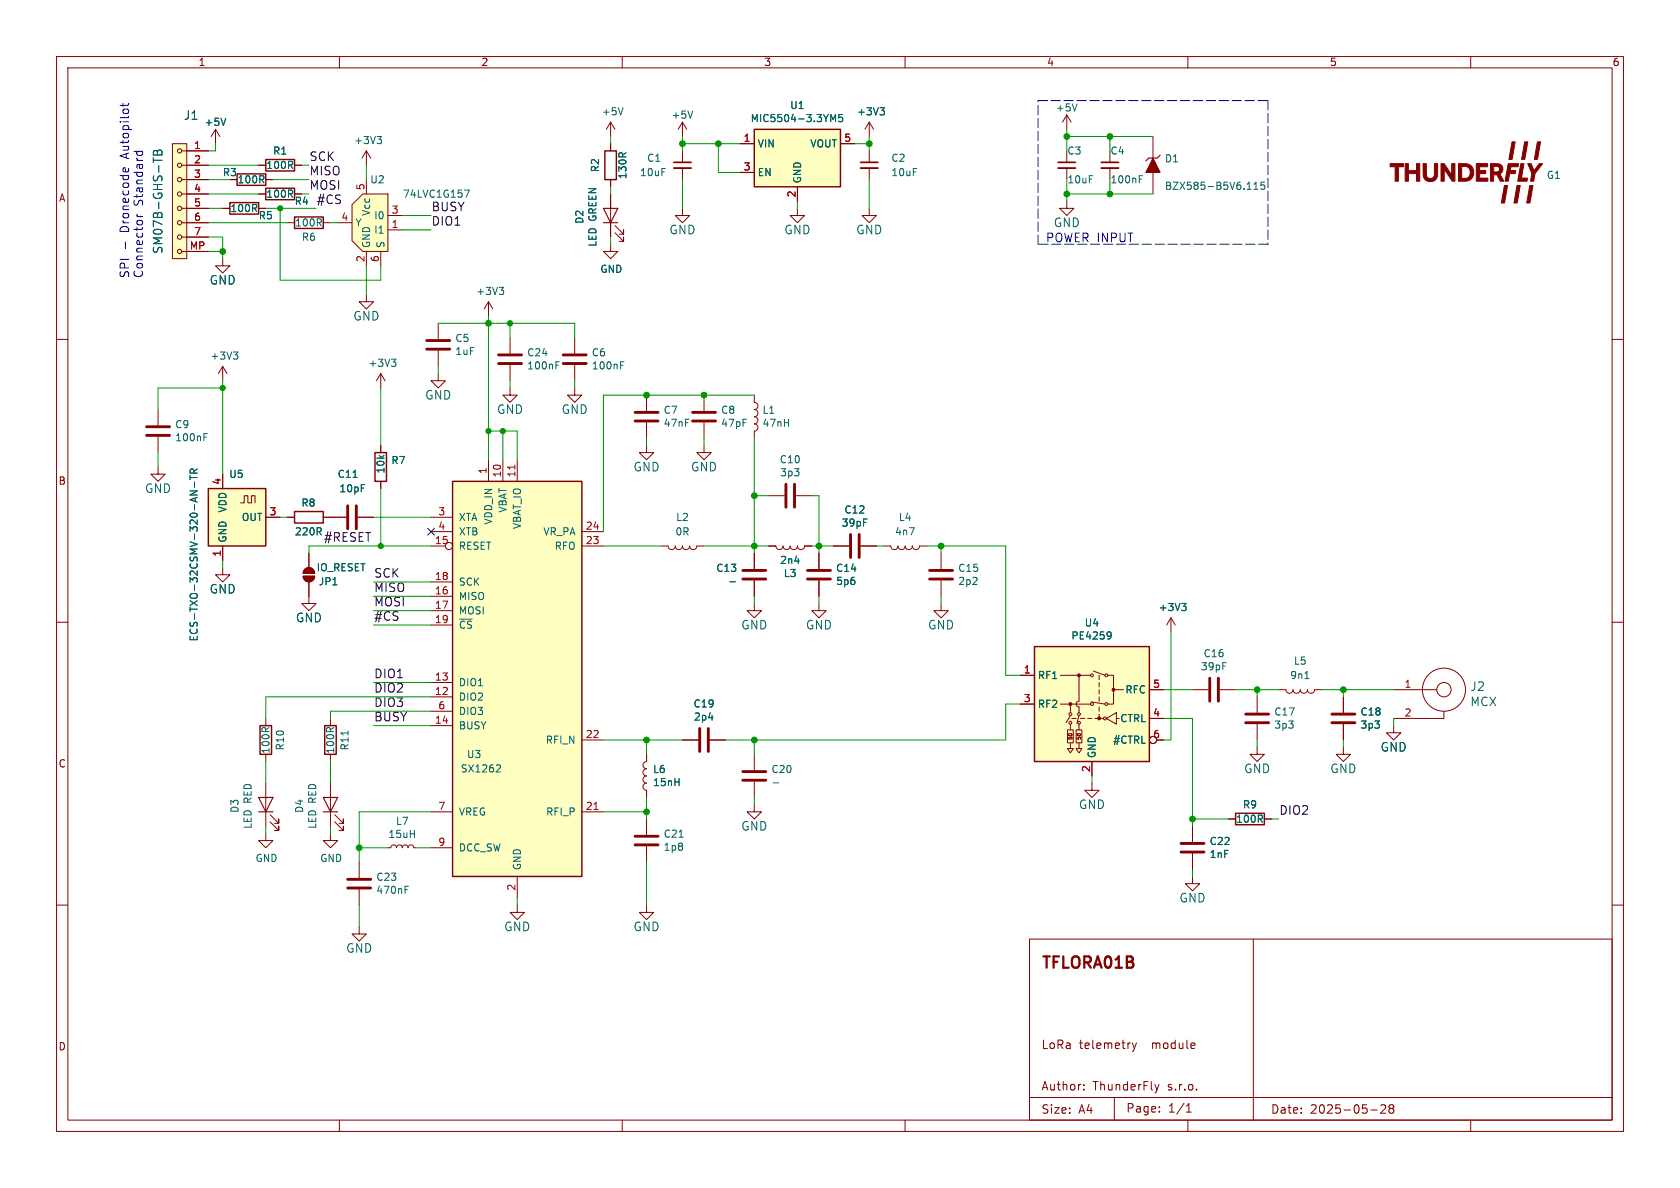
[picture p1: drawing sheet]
<svg xmlns="http://www.w3.org/2000/svg" width="297mm" height="210mm" viewBox="0 0 297 210" stroke-linecap="round" stroke-linejoin="round" font-family="sans-serif">
<g fill="none" stroke="#840000" stroke-width=".18">
<path d="M10 10h277v190h-277zM12 12h273v186h-273zM60 10v2M110 10v2M160 10v2M210 10v2M260 10v2M107.9 21.6l-.7 1.3M107.9 21.6l.8 1.3M107.9 21.6v2.5M120.6 21.6l-.7 1.3M120.6 21.6l.8 1.3"/>
<path d="M120.6 21.6v2.5M10 60h2M285 60h2M54.6 97.8v2.5M135.9 96.5h1.3a.64 .64 0 0 0 .6 .7 .64 .64 0 0 0 .6-.7 .64 .64 0 0 0 .7 .7 .64 .64 0 0 0 .6-.7 .64 .64 0 0 0 .6 .7 .64 .64 0 0 0 .7-.7 .64 .64 0 0 0 .6 .7 .64 .64 0 0 0 .6-.7h1.3M135.9 87.6h2.8M140.7 87.6h2.8M144.8 97.8v2.8M10 110h2M53.6 101.9h2a1.02 1.02 0 0 1-1 1 1.02 1.02 0 0 1-1-1zM53.9 100.6a1.02 1.02 0 0 1 1.1-.2 1.02 1.02 0 0 1 .6 .9h-2zM54.6 102.9v3.8h1.3l-1.3 1.3-1.3-1.3h1.3"/>
<path d="M144.8 106.7v1.3h1.2l-1.2 1.2-1.3-1.2h1.3M144.8 102.6v2.8M285 110h2M63.5 152.4v2.8M63.5 157.2v2.8M10 160h2M63.5 163.8v1.3h1.3l-1.3 1.3-1.3-1.3h1.3M91.4 160v1.3h1.3l-1.3 1.3-1.2-1.3h1.2M182 166h103v32h-103zM221.6 166v32M285 160h2M60 198v2"/>
<path d="M110 198v2M160 198v2M182 194h103M191.6 192.6v.1M191.6 191.8v.1M197 194v4M200.2 184.4l.3 1M200.5 185.4l-.1 .3-.2 .2M200.9 184.4l-.4 1M204.2 191.7l.3 1M204.5 192.7l-.1 .4M204.9 191.7l-.4 1"/>
<path d="M205 196.5v.1M205 195.7v.1M209.7 196.6h.9M209.7 195.5l.5-.4v1.5M210 198v2M242.3 196.2h1.2M244.1 195.4l.6-.1 .2 .1 .1 .3-1 1.1h1M245.8 195.9l-.3-.2 .3-.4 .5 .1 .1 .2-.3 .3M245.8 195.9l-.3 .3 .1 .5 .2 .1 .5-.1 .1-.2-.1-.4-.2-.2M245.8 195.9h.3M260 198v2"/>
</g>
<path d="M138.9 85.6v4.1M140.5 85.6v4.1M142.7 100.8h4.1M142.7 102.4h4.1M61.5 155.4h4M61.5 157h4" fill="none" stroke="#840000" stroke-width=".51"/>
<g fill="#840000" stroke="#840000" stroke-width=".18">
<path d="M53.9 100.6a1.02 1.02 0 0 1 1.1-.2 1.02 1.02 0 0 1 .6 .9h-2z"/>
<path d="M53.6 101.9h2a1.02 1.02 0 0 1-1 1 1.02 1.02 0 0 1-1-1z"/>
</g>
<path d="M110.1 19l-.4 1.3M122.5 19.6l-.5 1.3M71.6 157.3h.4M71.6 156.7h.6" fill="none" stroke="#006464" stroke-width=".18"/>
<path d="M36.8 86.4h10.2v10.1h-10.2z" fill="#ffffc2"/>
<path d="M106.9 26.7h2.1v5.1h-2.1zM36.8 86.4h10.2v10.1h-10.2zM46 128.3h2v5.1h-2zM57.4 128.3h2v5.1h-2zM218.4 143.8h5.1v2h-5.1z" fill="none" stroke="#840000" stroke-width=".25"/>
<g fill="none" stroke="#840000" stroke-width=".18">
<path d="M107.9 25.4v1.3M107.9 31.8v1.2M107.9 34.3v7.6M108.7 39.9l1.5 1.5v-.8v.8h-.7M120.6 36.8v1.3h1.3l-1.3 1.3-1.2-1.3h1.2M120.6 26.7v2M120.6 29.7v2.1M86.4 53.3l-.8 1.3M86.4 53.3l.7 1.3M86.4 53.3v2.6M90.2 59.7v2.8M107.9 43.2v1.3h1.3l-1.3 1.2-1.2-1.2h1.2"/>
<path d="M108.7 41.1l1.5 1.6v-.8v.8h-.7M90.2 68.6v1.3h1.2l-1.2 1.2-1.3-1.2h1.3M90.2 64.5v2.8M39.4 83.8v2.6M39.4 96.5v2.6M42.5 88.9h.7v-1.3h.6v1.3h.6v-1.3h.7v1.3M47 91.4h2.5M116.8 96.5h1.3a.64 .64 0 0 0 .6 .7 .64 .64 0 0 0 .7-.7 .64 .64 0 0 0 .6 .7 .64 .64 0 0 0 .6-.7 .64 .64 0 0 0 .7 .7 .64 .64 0 0 0 .6-.7 .64 .64 0 0 0 .7 .7 .64 .64 0 0 0 .6-.7h1.3M39.4 100.3v1.3h1.2l-1.2 1.3-1.3-1.3h1.3M207 109.2l-.8 1.3M207 109.2l.8 1.3M207 109.2v2.6"/>
<path d="M47 127v1.3M47 133.4v1.2M47 138.4v7.7M58.4 127v1.3M58.4 133.4v1.2M58.4 138.4v7.7M114.3 137.2a.64 .64 0 0 0-.6 .6 .64 .64 0 0 0 .6 .6 .63 .63 0 0 0-.6 .7 .63 .63 0 0 0 .6 .6v1.3M114.3 133.4v1.2a.64 .64 0 0 0-.6 .7 .64 .64 0 0 0 .6 .6 .63 .63 0 0 0-.6 .6 .63 .63 0 0 0 .6 .7M120.6 130.8h2.8M125.5 130.8h2.8M210.8 121.9h2.8M215.6 121.9h2.8"/>
<path d="M222.2 132.1v1.3h1.3l-1.3 1.2-1.2-1.2h1.2M222.2 123.2v2.8M222.2 128v2.8M226.1 121.9h1.2a.64 .64 0 0 0 .7 .7 .64 .64 0 0 0 .6-.7 .64 .64 0 0 0 .6 .7 .64 .64 0 0 0 .7-.7 .64 .64 0 0 0 .6 .7 .64 .64 0 0 0 .6-.7 .64 .64 0 0 0 .7 .7 .64 .64 0 0 0 .6-.7h1.3M237.5 132.1v1.3h1.3l-1.3 1.2-1.3-1.2h1.3M237.5 123.2v2.8M237.5 128v2.8M246.4 128.3v1.2h1.2l-1.2 1.3-1.3-1.3h1.3M246.4 121.9h7.6M255.3 125.7v1.3h-8.9M47 147.3v1.3h1.3l-1.3 1.3-1.3-1.3h1.3M47.8 145.3l1.5 1.5v-.7v.7h-.8"/>
<path d="M47.8 144l1.5 1.5v-.7v.7h-.8M58.4 147.3v1.3h1.3l-1.3 1.3-1.3-1.3h1.3M59.2 145.3l1.5 1.5v-.7v.7h-.8M59.2 144l1.5 1.5v-.7v.7h-.8M114.3 144.8v2.8M114.3 149.6v2.8M210.8 154.9v1.3h1.3l-1.3 1.3-1.3-1.3h1.3M210.8 146.1v2.7M210.8 150.9v2.8M217.2 144.8h1.2M223.5 144.8h1.3M114.3 160v1.3h1.3l-1.3 1.3-1.3-1.3h1.3"/>
<circle cx="255.3" cy="121.9" r="1.27"/>
<circle cx="255.3" cy="121.9" r="3.8"/>
</g>
<g fill="none" stroke="#006464" stroke-width=".18">
<path d="M88.3 50.8h.7l-.4 .5M88.8 51.3l.2 .2v.3l-.2 .3M98.3 64.6h.4M98.3 64h.6M33.6 86.8h1.3l-1.3 .7h1.3M33.6 84.1v.7M33.6 84.4h1.3M34.3 83.6l-.1-.6-.2-.1-.3 .1-.1 .6h1.3M34.4 85.2v1M34.9 82.9l-.6 .4M208.9 106.7h.8l-.4 .5M209.4 107.2l.3 .2v.3l-.3 .2"/>
<path d="M230.7 120h.7M61.5 129.2v.7M120.1 148h.7"/>
</g>
<g fill="none" stroke="#840000" stroke-width=".51">
<path d="M88.1 62.7h4.1M88.1 64.3h4.1M213.9 119.9v4.1M215.4 119.9v4.1M123.7 128.8v4M125.2 128.8v4M220.2 127.8h4.1M220.2 126.2h4.1M235.5 127.8h4M235.5 126.2h4M112.3 147.8h4M112.3 149.4h4"/>
<path d="M208.8 149.1h4.1M208.8 150.6h4.1"/>
</g>
<path d="M106.7 36.8h2.5l-1.3 2.6zM106.7 39.4h2.5M45.7 141h2.6l-1.3 2.5zM45.7 143.5h2.6M57.1 141h2.6l-1.3 2.5zM57.1 143.5h2.6" fill="none" stroke="#840000" stroke-width=".2"/>
<path d="M119.1 28.7h3.1" fill="none" stroke="#840000" stroke-width=".3"/>
<path d="M119.1 29.7h3.1" fill="none" stroke="#840000" stroke-width=".33"/>
<path d="M182.9 114.3h20.3v20.3h-20.3z" fill="#ffffc2"/>
<path d="M41.9 30.7h5.1v2.1h-5.1zM47 28.2h5.1v2h-5.1zM52.1 90.4h5v2.1h-5zM66.3 80h2v5.1h-2zM182.9 114.3h20.3v20.3h-20.3z" fill="none" stroke="#840000" stroke-width=".25"/>
<g fill="none" stroke="#840000" stroke-width=".18">
<path d="M45.7 29.2h1.3M47 31.8h1.3M52.1 29.2h1.2M141 36.8v1.3h1.2l-1.2 1.3-1.3-1.3h1.3M153.7 36.8v1.3h1.2l-1.2 1.3-1.3-1.3h1.3M153.7 21.6l-.8 1.3M153.7 21.6l.7 1.3M153.7 21.6v2.5M196.2 26.7v2M196.2 29.7v2.1M203.8 24.1v3.8M203.8 30.5v3.8"/>
<path d="M101.6 59.7v2.8M67.3 78.7v1.3M101.6 64.5v2.8M114.3 78.7v1.3h1.3l-1.3 1.3-1.3-1.3h1.3M124.5 78.7v1.3h1.2l-1.2 1.3-1.3-1.3h1.3M124.5 69.9v2.7M124.5 74.7v2.8M133.3 69.9v1.2a.64 .64 0 0 1 .7 .7 .64 .64 0 0 1-.7 .6 .64 .64 0 0 1 .7 .6 .64 .64 0 0 1-.7 .7 .64 .64 0 0 1 .7 .6 .64 .64 0 0 1-.7 .6M133.3 74.9a.64 .64 0 0 1 .7 .7 .64 .64 0 0 1-.7 .6v1.3M50.8 91.4h1.3M57.1 91.4h4.1M63.2 91.4h2.8"/>
<path d="M67.3 85.1v1.3M133.3 97.8v2.8M147.3 96.5h2.8M152.1 96.5h2.8M156.2 96.5h1.3a.64 .64 0 0 0 .6 .7 .64 .64 0 0 0 .6-.7 .64 .64 0 0 0 .7 .7 .64 .64 0 0 0 .6-.7 .64 .64 0 0 0 .7 .7 .64 .64 0 0 0 .6-.7 .64 .64 0 0 0 .6 .7 .64 .64 0 0 0 .7-.7h1.2M166.4 97.8v2.8M133.3 106.7v1.3h1.3l-1.3 1.2-1.2-1.2h1.2M133.3 102.6v2.8M166.4 106.7v1.3h1.2l-1.2 1.2-1.3-1.2h1.3M166.4 102.6v2.8M180.3 119.4h2.6M187.5 119.4h5.3"/>
<path d="M190.8 119.4v4.6l-.4 .1-.1 .4 .1 .3 .4 .2v1M193.3 118.6l2 .8M194.3 119.4v.7M195.8 119.4h1v5.1h-1M133.3 133.4v2.7M133.3 138.2v2.8M180.3 124.5h2.6M187.5 124.5h5.3M188.7 129h1v2.3h-1zM189.2 131.3v1h.5l-.5 .8-.5-.8h.5M189.2 124.5v1.5M189.2 128v1"/>
<path d="M189.2 126.5l-.7 1.3M189.5 127h.7M190.2 129h1.1v2.3h-1.1zM190.8 131.3v1h.5l-.5 .8-.6-.8h.6M190.8 128v1M190.8 126.5l-.4 1.4M191 127h.8M192.3 127h.7M192.9 124.1l2.4 .4M193 138.4v1.3h1.3l-1.3 1.3-1.2-1.3h1.2M193 134.6v2.6M193.5 127h1.6"/>
<path d="M194.3 120.7v.7M194.3 121.9v.8M194.3 123.2v.8M194.3 125v.7M194.3 126.2v.8M195.6 127l1.8-1v2zM196.8 121.9h1.8M197.4 127h.5M203.2 127h2.5M203.2 121.9h2.5M204.5 130.8h1.2M133.3 142.2v1.3h1.3l-1.3 1.3-1.2-1.3h1.2"/>
<circle cx="193" cy="119.4" r=".25"/>
<circle cx="195.6" cy="119.4" r=".25"/>
<circle cx="189.2" cy="127.8" r=".25"/>
<circle cx="189.2" cy="126.2" r=".25"/>
<circle cx="190.8" cy="127.8" r=".25"/>
<circle cx="190.8" cy="126.2" r=".25"/>
<circle cx="193" cy="124.5" r=".25"/>
<circle cx="195.3" cy="127" r=".25"/>
<circle cx="195.6" cy="124.5" r=".25"/>
<circle cx="203.8" cy="130.8" r=".63"/>
</g>
<g fill="#840000" stroke="#840000" stroke-width=".18">
<path d="M203.8 27.9l1.3 2.6h-2.5z"/>
<circle cx="196.8" cy="121.9" r=".25"/>
<circle cx="194.3" cy="127" r=".25"/>
<circle cx="190.8" cy="119.4" r=".25"/>
<circle cx="189.2" cy="124.5" r=".25"/>
</g>
<g fill="none" stroke="#006464" stroke-width=".18">
<path d="M155.6 19h.7l-.4 .5M156.1 19.5l.2 .3v.3l-.2 .2M201.4 31.7h.4M201.4 31.1h.6M220.5 33.5h.7M221.7 33.5h.7M221.7 32.6l.3-.4v1.3M223.6 32.2h-.7v.6l.2-.1h.4l.1 .2v.5l-.2 .1-.5-.1M109.7 64.6h.4M109.7 64h.6M62.4 84.4h.7M129 102.8h1"/>
<path d="M195.9 111.7l.5 .1a.84 .84 0 0 1-.3 1.2M196.4 112.2l-.2 .3h-.3M136.7 138.4h1"/>
</g>
<g fill="none" stroke="#840000" stroke-width=".51">
<path d="M99.6 62.7h4M99.6 64.3h4M122.4 72.9h4.1M122.4 74.4h4.1M61.5 89.4v4.1M63 89.4v4.1M150.4 94.5v4.1M151.9 94.5v4.1M131.3 100.8h4.1M131.3 102.4h4.1M164.3 100.8h4.1M164.3 102.4h4.1"/>
<path d="M131.3 136.4h4.1M131.3 137.9h4.1"/>
</g>
<path d="M194.7 28.7h3" fill="none" stroke="#840000" stroke-width=".3"/>
<path d="M194.7 29.7h3" fill="none" stroke="#840000" stroke-width=".33"/>
<path d="M205.1 27.4l-.5 .5h-1.5l-.5 .5" fill="none" stroke="#840000" stroke-width=".2"/>
<path d="M133.3 22.9h15.3v10.1h-15.3z" fill="#ffffc2"/>
<path d="M40.6 35.8h5.1v2h-5.1zM47 33.3h5.1v2h-5.1zM133.3 22.9h15.3v10.1h-15.3z" fill="none" stroke="#840000" stroke-width=".25"/>
<g fill="none" stroke="#840000" stroke-width=".18">
<path d="M39.4 36.8h1.2M45.7 34.3h1.3M45.7 36.8h1.3M52.1 34.3h1.2M64.8 26.7l-.8 1.2M64.8 26.7l.7 1.2M64.8 26.7v2.5M130.8 25.4h2.5M130.8 30.5h2.5M141 33v2.6M148.6 25.4h2.5M39.4 45.7v1.3h1.2l-1.2 1.3-1.3-1.3h1.3"/>
<path d="M64.8 52.1v1.2h1.2l-1.2 1.3-1.3-1.3h1.3M27.9 72.4v2.8M27.9 77.2v2.8M39.4 64.8l-.8 1.2M39.4 64.8l.7 1.2M39.4 64.8v2.5M27.9 82.6v1.2h1.3l-1.3 1.3-1.2-1.3h1.2"/>
</g>
<path d="M66.7 24.1h.7l-.4 .5M67.2 24.6l.2 .3v.3l-.2 .2M146.9 20.2l.4 .9 .4-.9v1.3M148.9 20.2h-.6v.6l.1-.1 .5 .1 .1 .2-.1 .4-.2 .1-.4-.1M36.1 77.3h.4M36.1 76.7h.6M41.3 62.2h.7l-.4 .5M41.8 62.7l.2 .3v.3l-.2 .2" fill="none" stroke="#006464" stroke-width=".18"/>
<g fill="#840000" stroke="#840000" stroke-width=".18">
<path d="M245.8 28.9h2.3v.6h-.9v2.5h-.6v-2.5h-.8z"/>
<path d="M248.4 28.9h.6v1.3h1.4v-1.3h.6v3.1h-.6v-1.3h-1.4v1.3h-.6z"/>
<path d="M251.6 28.9h.6v1.5a.78 .78 0 0 0 .3 1 .78 .78 0 0 0 1-.2l.1-2.3h.6v1.2a1.52 1.52 0 0 1-1.3 2 1.52 1.52 0 0 1-1.3-2z"/>
<path d="M254.8 28.9h.5l1.3 2v-2h.6v3.1h-.5l-1.4-2.1v2.1h-.5z"/>
<path d="M257.8 28.9h.7a1.61 1.61 0 0 1 2 1.6 1.61 1.61 0 0 1-2 1.5h-.7v-.5h1a1.05 1.05 0 0 0 1.1-1 1.05 1.05 0 0 0-1.1-1.1h-.4v2.1h-.6z"/>
<path d="M261 28.9h2v.6h-1.4v.6h1.1v.6h-1.1v.8h1.4v.5h-2z"/>
<path d="M263.5 28.9h.6a1.12 1.12 0 0 1 1.6 1.2l-.5 .6 .7 1.3h-.7l-.6-1.1h-.5v1.1h-.6v-2.6h.6v1a.69 .69 0 0 0 1-.7 .79 .79 0 0 0-1-.3h-.6z"/>
<path d="M266 32.8h.5l-.5 2.9a.2 .2 0 0 1-.1 .2 .2 .2 0 0 1-.2 0h-.3z"/>
<path d="M266.6 28.9h1.9l-.1 .6h-1.3l-.1 .6 1 .1-.1 .5h-1l-.2 .8a.44 .44 0 0 1-.1 .5 .44 .44 0 0 1-.5 0z"/>
<path d="M267.3 25.1h.6l-.6 3.1h-.5z"/>
<path d="M268.2 32.8h.6l-.6 3.1h-.5z"/>
<path d="M269.5 25.1h.6l-.5 3.1h-.6z"/>
<path d="M268.9 28.9h.5l-.4 2.6h1v.5h-1.7z"/>
<path d="M270.4 32.8h.6l-.5 3.1h-.6z"/>
<path d="M270.1 28.9h.6l.5 1.2 .9-1.2h.6l-.3 .4a3.6 3.6 0 0 0-1.1 2l-.2 .7h-.5l.2-1.3z"/>
<path d="M271.8 25.1h.6l-.5 2.6a.42 .42 0 0 1-.1 .5 .42 .42 0 0 1-.5 0z"/>
</g>
<path d="M25.9 75.4h4.1M25.9 77h4.1" fill="none" stroke="#840000" stroke-width=".51"/>
<path d="M62.2 36.2l1.9-1.9h4.5v10.2h-4.5l-1.9-2z" fill="#ffffc2"/>
<path d="M59.7 39.4h2.5M62.2 36.2l1.9-1.9h4.5v10.2h-4.5l-1.9-2zM64.8 31.8v2.5M68.6 38.1h2.5M64.8 44.5v2.5M67.3 44.5v2.5M68.6 40.6h2.5" fill="none" stroke="#840000" stroke-width=".18"/>
<path d="M82.1 33.6h.9l-.6 1.3" fill="none" stroke="#006464" stroke-width=".18"/>
<path d="M30.5 25.4h2.5v20.3h-2.5z" fill="#ffffc2"/>
<g fill="none" stroke="#840000" stroke-width=".18">
<path d="M30.5 25.4h2.5v20.3h-2.5zM32.1 26.7h4.7M32.1 29.2h4.7M32.1 31.8h4.7M32.1 34.3h4.7M32.1 36.8h4.7M32.1 39.4h4.7M38.1 22.9l-.8 1.2M38.1 22.9l.8 1.2M38.1 22.9v2.5M153.7 26.7v2M153.7 29.7v2.1"/>
<path d="M188.6 26.7v2M188.6 29.7v2.1M32.1 41.9h4.7M32.1 44.5h4.7M77.5 57.2v2.7M67.3 66l-.8 1.3M67.3 66l.8 1.3M67.3 66v2.6M77.5 66v1.3h1.2l-1.2 1.3-1.3-1.3h1.3M77.5 62v2.8M101.6 68.6v1.3h1.3l-1.3 1.2-1.3-1.2h1.3M114.3 69.9v2.7"/>
<path d="M114.3 74.7v2.8"/>
<circle cx="31.8" cy="29.2" r=".38"/>
<circle cx="31.8" cy="26.7" r=".38"/>
<circle cx="31.8" cy="36.8" r=".38"/>
<circle cx="31.8" cy="31.8" r=".38"/>
<circle cx="31.8" cy="39.4" r=".38"/>
<circle cx="31.8" cy="34.3" r=".38"/>
<circle cx="31.8" cy="41.9" r=".38"/>
<circle cx="31.8" cy="44.5" r=".38"/>
</g>
<path d="M27.1 27.9v.9M27.1 28.3h1.5M27.3 26.7l.2-.1 .3 .3a.41 .41 0 0 1 .4-.4 .41 .41 0 0 1 .4 .3v.6h-1.5v-.5zM27.8 26.9v.5M39.9 20.9l-.4 1.3M69.2 63.5h.8l-.4 .5M69.7 64l.3 .2v.3l-.3 .3" fill="none" stroke="#006464" stroke-width=".18"/>
<path d="M75.4 60.2h4.1M75.4 61.7h4.1M112.3 72.9h4M112.3 74.4h4" fill="none" stroke="#840000" stroke-width=".51"/>
<path d="M152.1 28.7h3.1M187.1 28.7h3" fill="none" stroke="#840000" stroke-width=".3"/>
<path d="M152.1 29.7h3.1M187.1 29.7h3" fill="none" stroke="#840000" stroke-width=".33"/>
<path d="M80 85.1h22.9v69.8h-22.9z" fill="#ffffc2"/>
<path d="M52.1 38.4h5v2h-5zM80 85.1h22.9v69.8h-22.9z" fill="none" stroke="#840000" stroke-width=".25"/>
<g fill="none" stroke="#840000" stroke-width=".18">
<path d="M33 39.4h3.8M33 26.7h3.8M33 29.2h3.8M33 31.8h3.8M33 34.3h3.8M33 36.8h3.8M39.4 36.8h1.2M45.7 29.2h1.3M45.7 34.3h1.3M45.7 36.8h1.3M47 31.8h1.3M50.8 39.4h1.3"/>
<path d="M52.1 29.2h1.2M52.1 34.3h1.2M57.1 39.4h1.3M107.9 25.4v1.3M107.9 31.8v1.2M107.9 34.3v2.5M107.9 39.4v2.5M130.8 25.4h2.5M130.8 30.5h2.5M141 33v2.6M148.6 25.4h2.5M188.6 35.6v1.2h1.3l-1.3 1.3-1.3-1.3h1.3"/>
<path d="M188.6 20.3l-.8 1.3M188.6 20.3l.8 1.3M188.6 20.3v2.6M33 41.9h3.8M33 44.5h3.8M67.3 78.7v1.3M39.4 83.8v2.6M39.4 96.5v2.6M47 91.4h2.5M50.8 91.4h1.3M54.6 97.8v2.5M57.1 91.4h4.1"/>
<path d="M63.2 91.4h2.8M67.3 85.1v1.3M76.2 91.4h3.8M76.2 94h3.8M76.2 96.5h2.5M86.4 81.3v3.8M88.9 81.3v3.8M91.4 81.3v3.8M102.9 94h3.8M102.9 96.5h3.8M133.3 97.8v2.8M135.9 96.5h1.3"/>
<path d="M142.2 96.5h1.3M144.8 97.8v2.8M147.3 96.5h2.8M152.1 96.5h2.8M54.6 102.9v2.5M76.2 102.9h3.8M76.2 105.4h3.8M76.2 108h3.8M76.2 110.5h3.8M133.3 102.6v2.8M144.8 102.6v2.8M180.3 119.4h2.6"/>
<path d="M76.2 120.7h3.8M76.2 123.2h3.8M76.2 125.7h3.8M76.2 128.3h3.8M102.9 130.8h3.8M114.3 133.4v1.2M114.3 139.7v1.3M120.6 130.8h2.8M125.5 130.8h2.8M180.3 124.5h2.6M193 134.6v2.6M203.2 121.9h2.5"/>
<path d="M203.2 127h2.5M204.5 130.8h1.2M237.5 123.2v2.8M237.5 128v2.8M68.6 149.9h.5l.1-.4 .4-.1 .4 .1 .1 .4 .2-.4 .3-.1 .4 .1 .1 .4 .2-.4 .3-.1 .4 .1 .1 .4 .2-.4 .3-.1 .4 .1 .2 .4h.5M76.2 143.5h3.8M76.2 149.9h3.8M91.4 154.9v3.9M102.9 143.5h3.8M210.8 146.1v2.7M210.8 150.9v2.8M217.2 144.8h1.2"/>
<path d="M223.5 144.8h1.3"/>
<circle cx="79.4" cy="96.5" r=".63"/>
<circle cx="203.8" cy="130.8" r=".63"/>
</g>
<path d="M91 82.2v.7M105 143.1h.7" fill="none" stroke="#a90000" stroke-width=".18"/>
<g fill="none" stroke="#006464" stroke-width=".18">
<path d="M155.6 19h.7l-.4 .5M156.1 19.5l.2 .3v.3l-.2 .2M190.4 18.4l-.4 1.2M27.1 27.9v.9M27.1 28.3h1.5M27.3 26.7l.2-.1 .3 .3a.41 .41 0 0 1 .4-.4 .41 .41 0 0 1 .4 .3v.6h-1.5v-.5zM27.8 26.9v.5M39.9 20.9l-.4 1.3M146.9 20.2l.4 .9 .4-.9v1.3M148.9 20.2h-.6v.6l.1-.1 .5 .1 .1 .2-.1 .4-.2 .1-.4-.1M33.6 86.8h1.3l-1.3 .7h1.3M33.6 84.1v.7"/>
<path d="M33.6 84.4h1.3M34.3 83.6l-.1-.6-.2-.1-.3 .1-.1 .6h1.3M34.4 85.2v1M34.9 82.9l-.6 .4M62.4 84.4h.7M129 102.8h1M195.9 111.7l.5 .1a.84 .84 0 0 1-.3 1.2M196.4 112.2l-.2 .3h-.3M208.9 106.7h.8l-.4 .5M209.4 107.2l.3 .2v.3l-.3 .2M87.9 135.2l.5 .1 .1 .3-.8 .9h.8"/>
</g>
<path d="M183.5 17.8h40.7M224.2 17.8v25.4M183.5 43.2v-25.4M224.2 43.2h-40.7" fill="none" stroke="#0000c2" stroke-width=".18" stroke-dasharray="1.7 .6"/>
<g fill="none" stroke="#009600" stroke-width=".18">
<path d="M36.8 39.4h14M36.8 36.8h2.6M36.8 29.2h8.9M36.8 31.8h3.8M36.8 34.3h8.9M38.1 25.4v1.3h-1.3M47 36.8h8.9M48.3 31.8h6.3M49.5 36.8v12.7h17.8v-2.5M53.3 29.2h1.3M53.3 34.3h1.3M58.4 39.4h1.3"/>
<path d="M64.8 29.2v2.6M71.1 38.1h5.1M107.9 24.1v1.3M107.9 33v1.3M120.6 24.1v2.6M120.6 31.8v5M120.6 25.4h10.2M127 25.4v5.1h3.8M141 35.6v1.2M151.1 25.4h2.6M153.7 24.1v2.6M153.7 31.8v5"/>
<path d="M188.6 34.3h15.2M188.6 24.1h15.2M188.6 22.9v3.8M188.6 31.8v3.8M196.2 24.1v2.6M196.2 31.8v2.5M36.8 41.9h2.6v3.8M36.8 44.5h2.6M64.8 47v5.1M71.1 40.6h5.1M77.5 57.2h24.1v2.5M86.4 55.9v25.4"/>
<path d="M90.2 57.2v2.5M107.9 41.9v1.3M39.4 67.3v16.5M39.4 68.6h-11.5v3.8M67.3 68.6v10.1M77.5 64.8v1.2M86.4 76.2h5v5.1M88.9 76.2v5.1M90.2 67.3v1.3M101.6 67.3v1.3M114.3 77.5v1.2M124.5 77.5v1.2"/>
<path d="M133.3 69.9h-26.6v24.1M133.3 77.5v20.3M27.9 80v2.6M39.4 99.1v1.2M49.5 91.4h1.3M66 91.4h10.2M67.3 86.4v10.1M76.2 96.5h-21.6v1.3M106.7 96.5h10.1M124.5 96.5h11.4M133.3 87.6h2.6M143.5 96.5h3.8"/>
<path d="M143.5 87.6h1.3v10.2M154.9 96.5h1.3M163.8 96.5h14v22.9h2.5M166.4 96.5v1.3M66 102.9h10.2M66 108h10.2M66 110.5h10.2M66 105.4h10.2M133.3 105.4v1.3M144.8 105.4v1.3M166.4 105.4v1.3M207 111.8v19h-1.3"/>
<path d="M47 134.6v3.8M58.4 134.6v3.8M66 128.3h10.2M66 120.7h10.2M76.2 125.7h-17.8v1.3M76.2 123.2h-29.2v3.8M106.7 130.8h13.9M114.3 130.8v2.6M133.3 130.8v2.6M180.3 124.5h-2.5v6.3h-49.5M193 137.2v1.2M205.7 121.9h5.1"/>
<path d="M205.7 127h5.1v19.1M218.4 121.9h7.7M222.2 121.9v1.3M222.2 130.8v1.3M233.7 121.9h12.7M237.5 121.9v1.3M237.5 130.8v1.3M246.4 127v1.3M47 146.1v1.2M58.4 146.1v1.2M63.5 149.9h5.1M73.7 149.9h2.5"/>
<path d="M76.2 143.5h-12.7v8.9M91.4 158.8v1.2M106.7 143.5h7.6M114.3 141v3.8M114.3 152.4v7.6M133.3 141v1.2M210.8 153.7v1.2M210.8 144.8h6.4M224.8 144.8h1.3M63.5 160v3.8"/>
</g>
<path d="M75.6 93.4l1.2 1.2M76.8 93.4l-1.2 1.2" fill="none" stroke="#000084" stroke-width=".18"/>
<path d="M21.7 18.3v.5M22.8 18.3l-.3 .3h-1.3M21.7 30.2l.1-.5h.3l.1 .7M22.7 29.7l.1 .5M23.7 26.8h1.5M24.2 38.3h1M24.2 37.9l.1 .2 .2 .2M24.3 26.8v.5M25.1 26.8v.5M22.2 42.8v1.2" fill="none" stroke="#0000c2" stroke-width=".18"/>
<g fill="#009600" stroke="#009600" stroke-width=".18">
<circle cx="39.4" cy="44.5" r=".51"/>
<circle cx="39.4" cy="68.6" r=".46"/>
<circle cx="188.6" cy="34.3" r=".51"/>
<circle cx="127" cy="25.4" r=".51"/>
<circle cx="120.7" cy="25.4" r=".51"/>
<circle cx="196.2" cy="34.3" r=".51"/>
<circle cx="196.2" cy="24.1" r=".51"/>
<circle cx="188.6" cy="24.1" r=".51"/>
<circle cx="153.7" cy="25.4" r=".51"/>
<circle cx="114.3" cy="130.8" r=".51"/>
<circle cx="114.3" cy="143.5" r=".51"/>
<circle cx="63.5" cy="149.9" r=".51"/>
<circle cx="133.4" cy="96.5" r=".51"/>
<circle cx="133.4" cy="87.6" r=".51"/>
<circle cx="144.8" cy="96.5" r=".51"/>
<circle cx="133.4" cy="130.8" r=".51"/>
<circle cx="166.4" cy="96.5" r=".51"/>
<circle cx="210.8" cy="144.8" r=".51"/>
<circle cx="222.3" cy="121.9" r=".51"/>
<circle cx="237.5" cy="121.9" r=".51"/>
<circle cx="86.4" cy="76.2" r=".46"/>
<circle cx="88.9" cy="76.2" r=".46"/>
<circle cx="67.3" cy="96.5" r=".46"/>
<circle cx="90.2" cy="57.2" r=".46"/>
<circle cx="114.3" cy="69.9" r=".51"/>
<circle cx="124.5" cy="69.9" r=".51"/>
<circle cx="49.5" cy="36.8" r=".46"/>
<circle cx="86.4" cy="57.2" r=".51"/>
</g>
<text font-size="2.8" fill="#840000" x="184" y="171.8">TFLORA01B</text>
<g font-size="2.1" fill="#006464">
<text x="32.4" y="21.4">J1</text>
<text x="118.3" y="41.6">GND</text>
<text x="138.6" y="41.6">GND</text>
<text x="151.3" y="41.6">GND</text>
<text x="186.2" y="40.4">GND</text>
<text x="28.9" y="45" transform="rotate(-90 28.9 45)">SM07B-GHS-TB</text>
<text x="37" y="50.5">GND</text>
<text x="62.4" y="56.9">GND</text>
<text x="75.1" y="70.8">GND</text>
<text x="87.8" y="73.4">GND</text>
<text x="99.2" y="73.4">GND</text>
<text x="111.9" y="83.5">GND</text>
<text x="122.1" y="83.5">GND</text>
<text x="25.5" y="87.4">GND</text>
<text x="37" y="105.1">GND</text>
<text x="52.2" y="110.2">GND</text>
<text x="131" y="111.5">GND</text>
<text x="142.4" y="111.5">GND</text>
<text x="164" y="111.5">GND</text>
<text x="259.8" y="122.4">J2</text>
<text x="259.8" y="125">MCX</text>
<text x="219.9" y="136.9">GND</text>
<text x="235.1" y="136.9">GND</text>
<text x="244" y="133.1">GND</text>
<text x="190.6" y="143.2">GND</text>
<text x="131" y="147">GND</text>
<text x="208.4" y="159.7">GND</text>
<text x="89" y="164.8">GND</text>
<text x="111.9" y="164.8">GND</text>
<text x="61.1" y="168.6">GND</text>
</g>
<g font-size="2.1" fill="#0000c2">
<text x="22.9" y="27.8" transform="rotate(-90 22.9 27.8)">Autopilot</text>
<text x="22.9" y="41.1" transform="rotate(-90 22.9 41.1)">Dronecode</text>
<text x="25.4" y="36.5" transform="rotate(-90 25.4 36.5)">Standard</text>
<text x="184.8" y="42.9">POWER INPUT</text>
<text x="22.9" y="49.3" transform="rotate(-90 22.9 49.3)">SPI</text>
<text x="25.4" y="49.3" transform="rotate(-90 25.4 49.3)">Connector</text>
</g>
<g font-size="2.1" fill="#0f0f0f">
<text x="54.6" y="28.6">SCK</text>
<text x="54.6" y="31.1">MISO</text>
<text x="54.6" y="33.6">MOSI</text>
<text x="55.9" y="36.2">#CS</text>
<text x="76.2" y="37.5">BUSY</text>
<text x="76.2" y="40">DIO1</text>
<text x="57.1" y="95.9">#RESET</text>
<text x="66" y="107.3">MOSI</text>
<text x="66" y="104.8">MISO</text>
<text x="66" y="102.2">SCK</text>
<text x="66" y="109.8">#CS</text>
<text x="66" y="125.1">DIO3</text>
<text x="66" y="120">DIO1</text>
<text x="66" y="122.5">DIO2</text>
<text x="66" y="127.6">BUSY</text>
<text x="226.1" y="144.1">DIO2</text>
</g>
<g font-size="2.1" fill="#840000">
<text x="184" y="185.7">LoRa</text>
<text x="190.7" y="185.7">telemetry</text>
<text x="203.8" y="185.7">module</text>
<text x="184" y="193">Author:</text>
<text x="184" y="197.1">Size:</text>
<text x="190.7" y="197.1">A4</text>
<text x="193.2" y="193">ThunderFly</text>
<text x="199" y="196.9">Page:</text>
<text x="206.5" y="193">s.r.o.</text>
<text x="206.5" y="196.9">1/1</text>
<text x="224.6" y="197.1">Date:</text>
<text x="231.6" y="197.1">2025-05-28</text>
</g>
<g font-size="1.8" fill="#840000">
<text x="35" y="11.9">1</text>
<text x="85" y="11.9">2</text>
<text x="135" y="11.9">3</text>
<text x="185" y="11.9">4</text>
<text x="235" y="11.9">5</text>
<text x="285" y="11.9">6</text>
<text x="10.3" y="35.9">A</text>
<text x="39.3" y="31.3">R3</text>
<text x="10.3" y="85.9">B</text>
<text x="10.3" y="135.9">C</text>
<text x="10.3" y="185.9">D</text>
</g>
<g font-size="1.8" fill="#006464">
<text x="36.1" y="22.5">+5V</text>
<text x="106.3" y="20.6">+5V</text>
<text x="118.6" y="21.2">+5V</text>
<text x="132.6" y="21.8">MIC5504-3.3YM5</text>
<text x="139.6" y="19.5">U1</text>
<text x="151.4" y="20.6">+3V3</text>
<text x="186.6" y="19.9">+5V</text>
<text x="48.2" y="27.5">R1</text>
<text x="62.5" y="25.7">+3V3</text>
<text x="114.3" y="28.8">C1</text>
<text x="133.9" y="26.3">VIN</text>
<text x="143.2" y="26.3">VOUT</text>
<text x="157.5" y="28.8">C2</text>
<text x="188.6" y="27.5">C3</text>
<text x="196.2" y="27.5">C4</text>
<text x="205.9" y="28.9">D1</text>
<text x="41.9" y="32.6">100R</text>
<text x="47" y="30.1">100R</text>
<text x="47" y="35.2">100R</text>
<text x="65.4" y="32.6">U2</text>
<text x="71.1" y="35.2">74LVC1G157</text>
<text x="106.1" y="30.6" transform="rotate(-90 106.1 30.6)">R2</text>
<text x="110.9" y="31.8" transform="rotate(-90 110.9 31.8)">130R</text>
<text x="113" y="31.3">10uF</text>
<text x="133.9" y="31.3">EN</text>
<text x="141.8" y="32.5" transform="rotate(-90 141.8 32.5)">GND</text>
<text x="157.5" y="31.3">10uF</text>
<text x="188.6" y="32.6">10uF</text>
<text x="196.2" y="32.6">100nF</text>
<text x="205.9" y="33.8">BZX585-B5V6.115</text>
<text x="273.4" y="31.8">G1</text>
<text x="40.6" y="37.7">100R</text>
<text x="45.6" y="39">R5</text>
<text x="52" y="36.4">R4</text>
<text x="52.1" y="40.2">100R</text>
<text x="62.7" y="40.2">Y</text>
<text x="65.6" y="38.3" transform="rotate(-90 65.6 38.3)">Vcc</text>
<text x="66.1" y="39">I0</text>
<text x="66.1" y="41.5">I1</text>
<text x="103.3" y="39.7" transform="rotate(-90 103.3 39.7)">D2</text>
<text x="53.3" y="42.8">R6</text>
<text x="65.6" y="43.9" transform="rotate(-90 65.6 43.9)">GND</text>
<text x="68.2" y="43.9" transform="rotate(-90 68.2 43.9)">S</text>
<text x="105.6" y="43.7" transform="rotate(-90 105.6 43.7)">LED GREEN</text>
<text x="84.1" y="52.3">+3V3</text>
<text x="106" y="48.4">GND</text>
<text x="37.1" y="63.8">+3V3</text>
<text x="65" y="65">+3V3</text>
<text x="80.4" y="60.7">C5</text>
<text x="80.4" y="63">1uF</text>
<text x="93.1" y="65.5">100nF</text>
<text x="93.1" y="63.2">C24</text>
<text x="104.5" y="63.2">C6</text>
<text x="104.5" y="65.5">100nF</text>
<text x="30.9" y="75.9">C9</text>
<text x="117.2" y="73.4">C7</text>
<text x="117.2" y="75.7">47nF</text>
<text x="127.4" y="73.4">C8</text>
<text x="127.4" y="75.7">47pF</text>
<text x="134.7" y="75.7">47nH</text>
<text x="134.7" y="73.4">L1</text>
<text x="30.9" y="78.2">100nF</text>
<text x="68.2" y="83.8" transform="rotate(-90 68.2 83.8)">10k</text>
<text x="69.1" y="82.2">R7</text>
<text x="137.8" y="82.1">C10</text>
<text x="40.4" y="84.7">U5</text>
<text x="53.2" y="89.8">R8</text>
<text x="59.6" y="84.7">C11</text>
<text x="59.9" y="87.2">10pF</text>
<text x="137.8" y="84.4">3p3</text>
<text x="40.2" y="90.7" transform="rotate(-90 40.2 90.7)">VDD</text>
<text x="42.7" y="92.3">OUT</text>
<text x="52" y="94.8">220R</text>
<text x="81" y="92.3">XTA</text>
<text x="81" y="94.8">XTB</text>
<text x="87.2" y="92.8" transform="rotate(-90 87.2 92.8)">VDD_IN</text>
<text x="89.8" y="90.7" transform="rotate(-90 89.8 90.7)">VBAT</text>
<text x="92.3" y="93.6" transform="rotate(-90 92.3 93.6)">VBAT_IO</text>
<text x="96" y="94.8">VR_PA</text>
<text x="119.3" y="94.8">0R</text>
<text x="119.4" y="92.3">L2</text>
<text x="148.7" y="93.3">39pF</text>
<text x="149.2" y="91">C12</text>
<text x="158.1" y="94.8">4n7</text>
<text x="158.8" y="92.3">L4</text>
<text x="40.2" y="96" transform="rotate(-90 40.2 96)">GND</text>
<text x="55.9" y="101.2">IO_RESET</text>
<text x="81" y="97.4">RESET</text>
<text x="98" y="97.4">RFO</text>
<text x="126.5" y="101.3">C13</text>
<text x="137.8" y="99.9">2n4</text>
<text x="147.7" y="101.3">C14</text>
<text x="169.3" y="101.3">C15</text>
<text x="56.3" y="103.7">JP1</text>
<text x="81" y="103.7">SCK</text>
<text x="81" y="106.3">MISO</text>
<text x="138.5" y="102.2">L3</text>
<text x="147.7" y="103.6">5p6</text>
<text x="169.3" y="103.6">2p2</text>
<text x="35.2" y="113.5" transform="rotate(-90 35.2 113.5)">ECS-TXO-32CSMV-320-AN-TR</text>
<text x="81" y="108.8">MOSI</text>
<text x="81" y="111.4">~{CS}</text>
<text x="189.3" y="113.3">PE4259</text>
<text x="191.7" y="111">U4</text>
<text x="204.7" y="108.2">+3V3</text>
<text x="212.2" y="118.7">39pF</text>
<text x="212.7" y="116.4">C16</text>
<text x="228.6" y="117.7">L5</text>
<text x="81" y="121.5">DIO1</text>
<text x="81" y="124.1">DIO2</text>
<text x="122.5" y="125.3">C19</text>
<text x="183.4" y="120.2">RF1</text>
<text x="183.4" y="125.3">RF2</text>
<text x="198.9" y="122.8">RFC</text>
<text x="228" y="120.2">9n1</text>
<text x="81" y="126.6">DIO3</text>
<text x="81" y="129.1">BUSY</text>
<text x="96.4" y="131.7">RFI_N</text>
<text x="122.6" y="127.6">2p4</text>
<text x="196.7" y="131.7">#CTRL</text>
<text x="198" y="127.9">CTRL</text>
<text x="225.2" y="126.7">C17</text>
<text x="225.2" y="129">3p3</text>
<text x="240.4" y="126.7">C18</text>
<text x="240.4" y="129">3p3</text>
<text x="47.9" y="133.4" transform="rotate(-90 47.9 133.4)">100R</text>
<text x="50.4" y="132.8" transform="rotate(-90 50.4 132.8)">R10</text>
<text x="59.3" y="133.4" transform="rotate(-90 59.3 133.4)">100R</text>
<text x="61.8" y="132.8" transform="rotate(-90 61.8 132.8)">R11</text>
<text x="81.4" y="136.8">SX1262</text>
<text x="82.4" y="134.2">U3</text>
<text x="115.4" y="136.9">L6</text>
<text x="136.3" y="136.9">C20</text>
<text x="193.9" y="134.1" transform="rotate(-90 193.9 134.1)">GND</text>
<text x="42.4" y="143.8" transform="rotate(-90 42.4 143.8)">D3</text>
<text x="53.8" y="143.8" transform="rotate(-90 53.8 143.8)">D4</text>
<text x="115.4" y="139.2">15nH</text>
<text x="219.6" y="143.1">R9</text>
<text x="44.7" y="146.6" transform="rotate(-90 44.7 146.6)">LED RED</text>
<text x="56.1" y="146.6" transform="rotate(-90 56.1 146.6)">LED RED</text>
<text x="68.6" y="148.3">15uH</text>
<text x="69.9" y="146">L7</text>
<text x="81" y="144.4">VREG</text>
<text x="96.4" y="144.4">RFI_P</text>
<text x="117.2" y="148.3">C21</text>
<text x="213.8" y="149.6">C22</text>
<text x="218.4" y="145.6">100R</text>
<text x="45.1" y="152.6">GND</text>
<text x="56.5" y="152.6">GND</text>
<text x="66.4" y="155.9">C23</text>
<text x="81" y="150.7">DCC_SW</text>
<text x="92.3" y="153.9" transform="rotate(-90 92.3 153.9)">GND</text>
<text x="117.2" y="150.6">1p8</text>
<text x="213.8" y="151.9">1nF</text>
<text x="66.4" y="158.2">470nF</text>
</g>
<g font-size="1.8" fill="#a90000">
<text x="34.2" y="26.4">1</text>
<text x="34.2" y="29">2</text>
<text x="131.4" y="25.1">1</text>
<text x="149.2" y="25.1">5</text>
<text x="34.2" y="31.5">3</text>
<text x="34.2" y="34">4</text>
<text x="64.5" y="33.7" transform="rotate(-90 64.5 33.7)">5</text>
<text x="131.4" y="30.2">3</text>
<text x="140.7" y="35" transform="rotate(-90 140.7 35)">2</text>
<text x="34.2" y="36.6">5</text>
<text x="34.2" y="39.1">6</text>
<text x="34.2" y="41.7">7</text>
<text x="60.3" y="39.1">4</text>
<text x="69.1" y="37.8">3</text>
<text x="69.1" y="40.4">1</text>
<text x="33.5" y="44.2">MP</text>
<text x="64.5" y="46.4" transform="rotate(-90 64.5 46.4)">2</text>
<text x="67.1" y="46.4" transform="rotate(-90 67.1 46.4)">6</text>
<text x="86.1" y="83.9" transform="rotate(-90 86.1 83.9)">1</text>
<text x="39.1" y="85.8" transform="rotate(-90 39.1 85.8)">4</text>
<text x="88.6" y="84.5" transform="rotate(-90 88.6 84.5)">10</text>
<text x="91.2" y="84.5" transform="rotate(-90 91.2 84.5)">11</text>
<text x="47.6" y="91.2">3</text>
<text x="77.4" y="91.2">3</text>
<text x="77.4" y="93.7">4</text>
<text x="103.5" y="93.7">24</text>
<text x="39.1" y="98.5" transform="rotate(-90 39.1 98.5)">1</text>
<text x="76.8" y="96.3">15</text>
<text x="103.5" y="96.3">23</text>
<text x="76.8" y="102.6">18</text>
<text x="76.8" y="105.2">16</text>
<text x="76.8" y="107.7">17</text>
<text x="76.8" y="110.2">19</text>
<text x="180.9" y="119.1">1</text>
<text x="76.8" y="120.4">13</text>
<text x="76.8" y="122.9">12</text>
<text x="77.4" y="125.5">6</text>
<text x="180.9" y="124.2">3</text>
<text x="203.8" y="121.7">5</text>
<text x="248.2" y="121.7">1</text>
<text x="76.8" y="128">14</text>
<text x="103.5" y="130.6">22</text>
<text x="203.8" y="126.7">4</text>
<text x="203.8" y="130.6">6</text>
<text x="248.2" y="126.7">2</text>
<text x="192.8" y="136.6" transform="rotate(-90 192.8 136.6)">2</text>
<text x="77.4" y="143.3">7</text>
<text x="103.5" y="143.3">21</text>
<text x="77.4" y="149.6">9</text>
<text x="91.2" y="157.6" transform="rotate(-90 91.2 157.6)">2</text>
</g>
<g font-size=".9" fill="#840000">
<text x="189.8" y="130.9" transform="rotate(-90 189.8 130.9)">50</text>
<text x="191.3" y="130.9" transform="rotate(-90 191.3 130.9)">50</text>
</g>
</svg>
